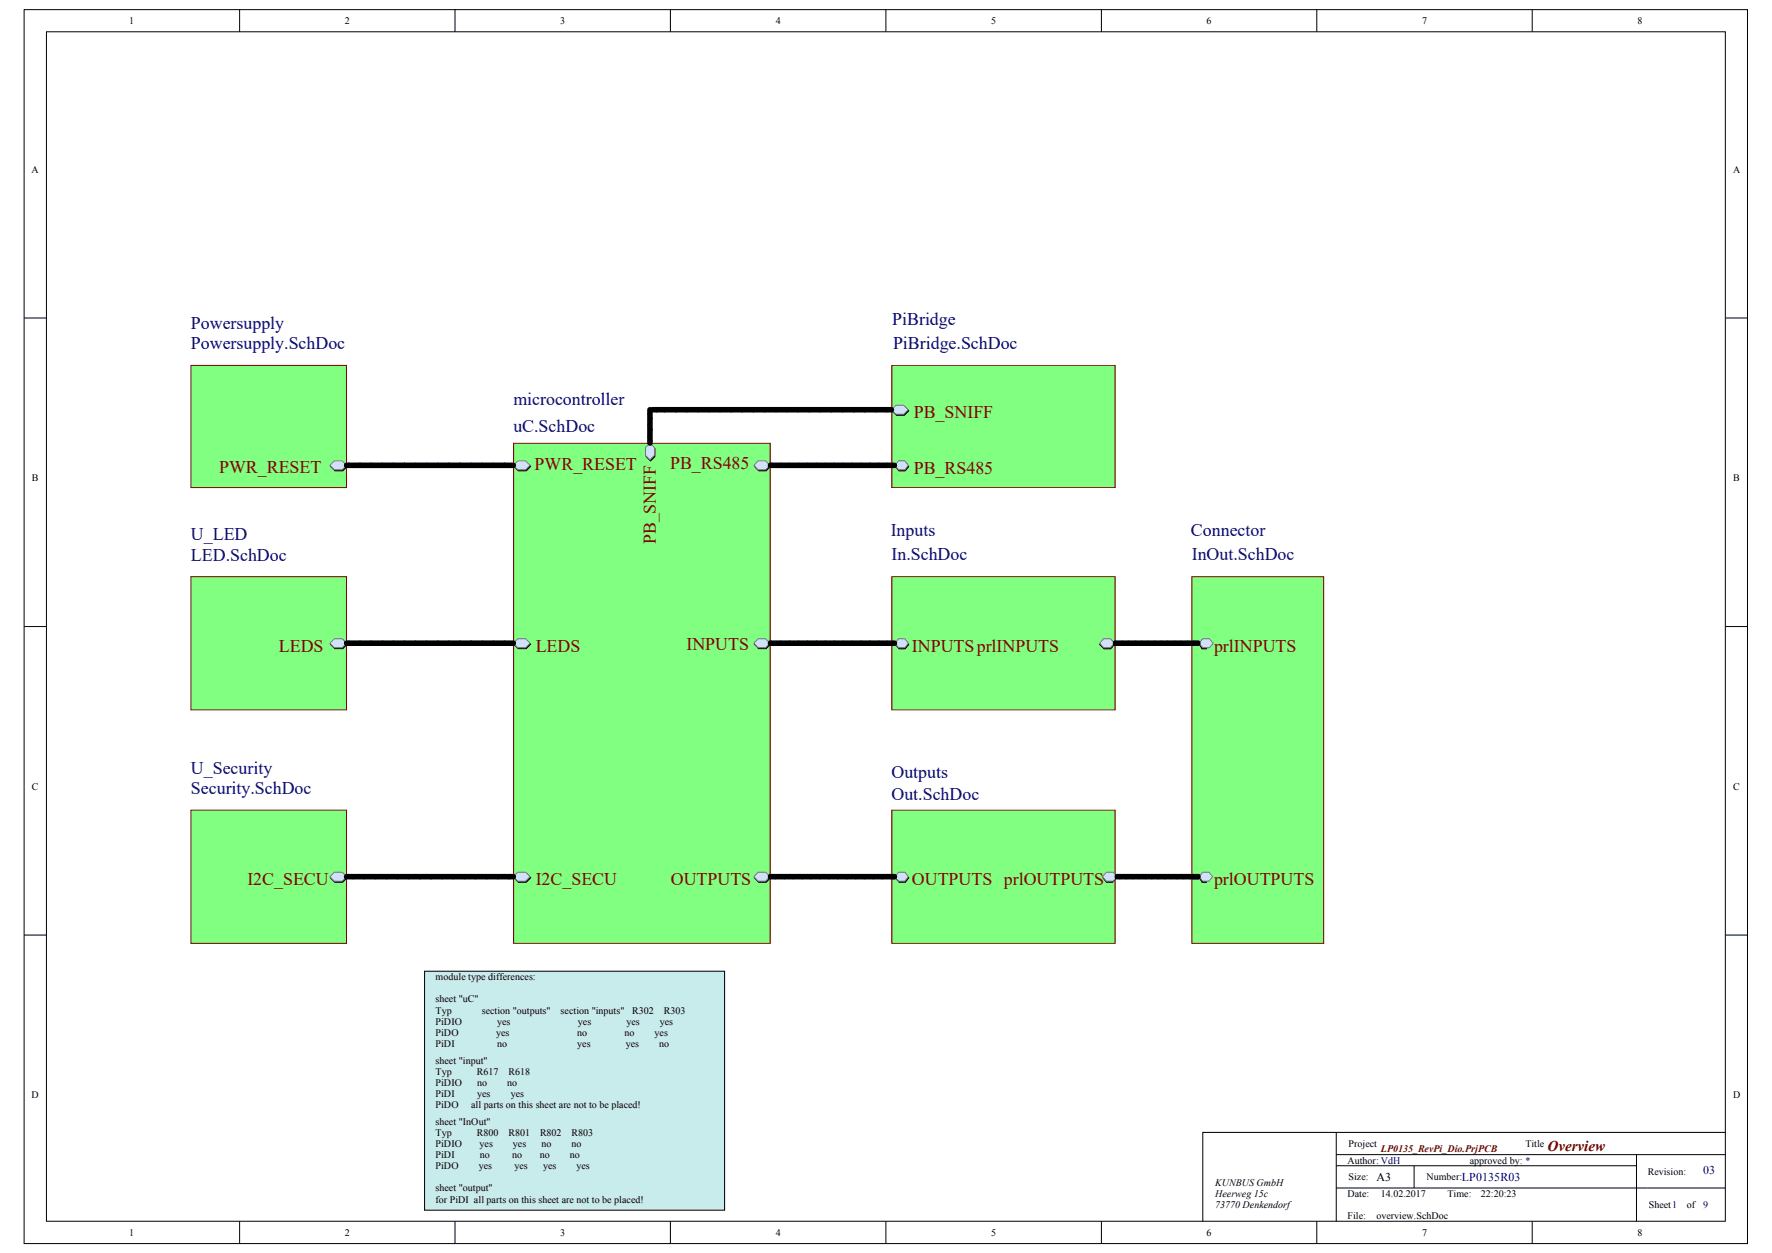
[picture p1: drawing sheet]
<svg xmlns="http://www.w3.org/2000/svg" width="420mm" height="297mm" viewBox="0 0 420 297" stroke-linecap="round" stroke-linejoin="round" font-family="sans-serif">
<g fill="none" stroke="#000" stroke-width=".24">
<path d="M5.7 2.3h408.5v292.5h-408.5zM11 7.5h397.9v282h-397.9zM56.8 2.3v5.2M107.8 2.3v5.2M158.9 2.3v5.2M210 2.3v5.2M261.1 2.3v5.2M312.1 2.3v5.2M363.2 2.3v5.2M5.7 75.4h5.3M409 75.4h5.2M5.7 148.5h5.3"/>
<path d="M409 148.5h5.2M5.7 221.6h5.3M409 221.6h5.2M316.7 268.4v21.1M316.7 273.7h92.3M316.7 276.3h71.2M335.2 276.3v5.3M387.9 273.7v15.8M409 268.4h-123.9v21.1M56.8 289.5v5.3M107.8 289.5v5.3M158.9 289.5v5.3"/>
<path d="M210 289.5v5.3M261.1 289.5v5.3M312.1 289.5v5.3M316.7 281.6h92.3M363.2 289.5v5.3"/>
</g>
<path d="M45.3 86.7h36.8v28.9h-36.8z" fill="#80ff80"/>
<path d="M45.3 86.6h36.8v29h-36.8z" fill="none" stroke="#800000" stroke-width=".24"/>
<path d="M78.3 110.6l1.1-1.1h1.8l1.1 1.1-1.1 1h-1.8z" fill-rule="evenodd" fill="#000" stroke="#000" stroke-width=".24"/>
<path d="M79.2 109.2h1.9l1 1.1-1 1.1h-1.9l-1-1.1z" fill-rule="evenodd" fill="#d5e4ff" stroke="#71809b" stroke-width=".24"/>
<path d="M121.8 105.1h60.8v118.5h-60.8z" fill="#80ff80"/>
<path d="M121.7 105.1h60.9v118.5h-60.9z" fill="none" stroke="#800000" stroke-width=".24"/>
<path d="M121.8 110.6l1.1-1.1h1.8l1.1 1.1-1.1 1h-1.8z" fill-rule="evenodd" fill="#000" stroke="#000" stroke-width=".24"/>
<path d="M121.7 110.3l1-1.1h1.9l1 1.1-1 1.1h-1.9z" fill-rule="evenodd" fill="#d5e4ff" stroke="#71809b" stroke-width=".24"/>
<path d="M121.8 152.7l1.1-1h1.8l1.1 1-1.1 1.1h-1.8z" fill-rule="evenodd" fill="#000" stroke="#000" stroke-width=".24"/>
<path d="M121.7 152.5l1-1.1h1.9l1 1.1-1 1h-1.9z" fill-rule="evenodd" fill="#d5e4ff" stroke="#71809b" stroke-width=".24"/>
<path d="M179.8 151.7h1.8l1 1-1 1.1h-1.8l-1-1.1z" fill-rule="evenodd" fill="#000" stroke="#000" stroke-width=".24"/>
<path d="M179.7 151.4h1.8l1 1.1-1 1h-1.8l-1-1z" fill-rule="evenodd" fill="#d5e4ff" stroke="#71809b" stroke-width=".24"/>
<path d="M179.8 207h1.8l1 1.1-1 1h-1.8l-1-1z" fill-rule="evenodd" fill="#000" stroke="#000" stroke-width=".24"/>
<path d="M179.7 206.7h1.8l1 1.1-1 1.1h-1.8l-1-1.1z" fill-rule="evenodd" fill="#d5e4ff" stroke="#71809b" stroke-width=".24"/>
<path d="M179.8 109.5h1.8l1 1.1-1 1h-1.8l-1-1z" fill-rule="evenodd" fill="#000" stroke="#000" stroke-width=".24"/>
<path d="M179.7 109.2h1.8l1 1.1-1 1.1h-1.8l-1-1.1z" fill-rule="evenodd" fill="#d5e4ff" stroke="#71809b" stroke-width=".24"/>
<path d="M154.2 105.3l1 1v1.9l-1 1-1.1-1v-1.9z" fill-rule="evenodd" fill="#000" stroke="#000" stroke-width=".24"/>
<path d="M154.1 105l1 1.1v1.8l-1 1.1-1.1-1.1v-1.8z" fill-rule="evenodd" fill="#d5e4ff" stroke="#71809b" stroke-width=".24"/>
<path d="M121.8 208.1l1.1-1.1h1.8l1.1 1.1-1.1 1h-1.8z" fill-rule="evenodd" fill="#000" stroke="#000" stroke-width=".24"/>
<path d="M121.7 207.8l1-1.1h1.9l1 1.1-1 1.1h-1.9z" fill-rule="evenodd" fill="#d5e4ff" stroke="#71809b" stroke-width=".24"/>
<path d="M282.5 136.7h31.3v86.9h-31.3z" fill="#80ff80"/>
<path d="M282.5 136.7h31.2v86.9h-31.2z" fill="none" stroke="#800000" stroke-width=".24"/>
<path d="M284.9 151.7h1.1l.6 1-.6 1.1h-1.1l-.6-1.1z" fill-rule="evenodd" fill="#000" stroke="#000" stroke-width=".24"/>
<path d="M285.1 151.4h1.5l.9 1.1-.9 1h-1.5l-.9-1z" fill-rule="evenodd" fill="#d5e4ff" stroke="#71809b" stroke-width=".24"/>
<path d="M284.9 207h1.1l.6 1.1-.6 1h-1.1l-.6-1z" fill-rule="evenodd" fill="#000" stroke="#000" stroke-width=".24"/>
<path d="M285.1 206.7h1.5l.8 1.1-.8 1.1h-1.5l-.9-1.1z" fill-rule="evenodd" fill="#d5e4ff" stroke="#71809b" stroke-width=".24"/>
<path d="M211.4 86.7h52.8v28.9h-52.8z" fill="#80ff80"/>
<path d="M211.4 86.6h52.9v29h-52.9z" fill="none" stroke="#800000" stroke-width=".24"/>
<path d="M213.1 109.5h1.5l.8 1.1-.8 1h-1.5l-.9-1z" fill-rule="evenodd" fill="#000" stroke="#000" stroke-width=".24"/>
<path d="M213 109.2h1.5l.8 1.1-.8 1.1h-1.5l-.9-1.1z" fill-rule="evenodd" fill="#d5e4ff" stroke="#71809b" stroke-width=".24"/>
<path d="M211.4 97.4l1.1-1.1h1.8l1.1 1.1-1.1 1h-1.8z" fill-rule="evenodd" fill="#000" stroke="#000" stroke-width=".24"/>
<path d="M211.3 97.1l1-1h1.9l1 1-1 1.1h-1.9z" fill-rule="evenodd" fill="#d5e4ff" stroke="#71809b" stroke-width=".24"/>
<path d="M211.4 136.7h52.8v31.6h-52.8z" fill="#80ff80"/>
<path d="M211.4 136.7h52.9v31.6h-52.9z" fill="none" stroke="#800000" stroke-width=".24"/>
<path d="M213.1 151.7h1.5l.8 1-.8 1.1h-1.5l-.9-1.1z" fill-rule="evenodd" fill="#000" stroke="#000" stroke-width=".24"/>
<path d="M213 151.4h1.5l.8 1.1-.8 1h-1.5l-.9-1z" fill-rule="evenodd" fill="#d5e4ff" stroke="#71809b" stroke-width=".24"/>
<path d="M261.6 151.7h1.6l1 1-1 1.1h-1.6l-1-1.1z" fill-rule="evenodd" fill="#000" stroke="#000" stroke-width=".24"/>
<path d="M261.6 151.4h1.6l.9 1.1-.9 1h-1.6l-.9-1z" fill-rule="evenodd" fill="#d5e4ff" stroke="#71809b" stroke-width=".24"/>
<path d="M211.4 192.1h52.8v31.5h-52.8z" fill="#80ff80"/>
<path d="M211.4 192h52.9v31.6h-52.9z" fill="none" stroke="#800000" stroke-width=".24"/>
<path d="M213.1 207h1.5l.8 1.1-.8 1h-1.5l-.9-1z" fill-rule="evenodd" fill="#000" stroke="#000" stroke-width=".24"/>
<path d="M213 206.7h1.5l.8 1.1-.8 1.1h-1.5l-.9-1.1z" fill-rule="evenodd" fill="#d5e4ff" stroke="#71809b" stroke-width=".24"/>
<path d="M262.3 207h1.5l.8 1.1-.8 1h-1.5l-.9-1z" fill-rule="evenodd" fill="#000" stroke="#000" stroke-width=".24"/>
<path d="M262.2 206.7h1.6l1 1.1-1 1.1h-1.6l-.9-1.1z" fill-rule="evenodd" fill="#d5e4ff" stroke="#71809b" stroke-width=".24"/>
<path d="M45.3 136.7h36.8v31.6h-36.8z" fill="#80ff80"/>
<path d="M45.3 136.7h36.8v31.6h-36.8z" fill="none" stroke="#800000" stroke-width=".24"/>
<path d="M78.3 152.7l1.1-1h1.8l1.1 1-1.1 1.1h-1.8z" fill-rule="evenodd" fill="#000" stroke="#000" stroke-width=".24"/>
<path d="M79.2 151.4h1.9l1 1.1-1 1h-1.9l-1-1z" fill-rule="evenodd" fill="#d5e4ff" stroke="#71809b" stroke-width=".24"/>
<path d="M154.1 97.1v7.9M154.7 97.1h56.6M82.1 110.3h39.6M82.1 152.5h39.6" fill="none" stroke="#000" stroke-width="1.3"/>
<g fill="none" stroke="#000" stroke-width=".4">
<path d="M153.6 98.2l.9 1M154.6 96.6l1 1M156.5 96.6l1 1M159.1 96.6l1.1 1M161.7 96.6l1.1 1M164.4 96.6l1 1M167 96.6l1.1 1M169.7 96.6l1 1M172.3 96.6l1 1M174.9 96.6l1.1 1M177.6 96.6l1 1M180.2 96.6l1 1"/>
<path d="M182.8 96.6l1.1 1M185.5 96.6l1 1M188.1 96.6l1.1 1M190.7 96.6l1.1 1M193.4 96.6l1 1M196 96.6l1.1 1M198.6 96.6l1.1 1M201.3 96.6l1 1M203.9 96.6l1.1 1M206.5 96.6l1.1 1M209.2 96.6l1 1M82.7 109.8l1 .9"/>
<path d="M85.3 109.8l1.1 .9M87.9 109.8l1.1 .9M90.6 109.8l1 .9M93.2 109.8l1.1 .9M95.9 109.8l1 .9M98.5 109.8l1 .9M101.1 109.8l1.1 .9M103.8 109.8l1 .9M106.4 109.8l1 .9M109 109.8l1.1 .9M111.7 109.8l1 .9M114.3 109.8l1.1 .9"/>
<path d="M116.9 109.8l1.1 .9M119.6 109.8l1 .9M153.6 103.4l.9 1.1M153.6 100.8l.9 1.1M82.7 152l1 .9M85.3 152l1.1 .9M87.9 152l1.1 .9M90.6 152l1 .9M93.2 152l1.1 .9M95.9 152l1 .9M98.5 152l1 .9M101.1 152l1.1 .9"/>
<path d="M103.8 152l1 .9M106.4 152l1 .9M109 152l1.1 .9M111.7 152l1 .9M114.3 152l1.1 .9M116.9 152l1.1 .9M119.6 152l1 .9"/>
</g>
<path d="M154.1 97.1v7.9M154.4 97.1h56.9M82.1 110.3h39.6M82.1 152.5h39.6" fill="none" stroke="#000" stroke-width=".26"/>
<path d="M182.5 110.3h29.6M182.5 152.5h29.6M182.5 207.8h29.6" fill="none" stroke="#000" stroke-width="1.2"/>
<g fill="none" stroke="#000" stroke-width=".35">
<path d="M182.9 109.8l.9 .9M185 109.8l.9 .9M187.1 109.8l.9 .9M189.3 109.8l.8 .9M191.4 109.8l.8 .9M193.5 109.8l.8 .9M195.6 109.8l.9 .9M197.7 109.8l.9 .9M199.8 109.8l.9 .9M202 109.8l.8 .9M204.1 109.8l.8 .9M206.2 109.8l.8 .9"/>
<path d="M208.3 109.8l.9 .9M210.4 109.8l.9 .9M182.9 152l.9 .9M185 152l.9 .9M187.1 152l.9 .9M189.3 152l.8 .9M191.4 152l.8 .9M193.5 152l.8 .9M195.6 152l.9 .9M197.7 152l.9 .9M199.8 152l.9 .9M202 152l.8 .9"/>
<path d="M204.1 152l.8 .9M206.2 152l.8 .9M208.3 152l.9 .9M210.4 152l.9 .9M182.9 207.3l.9 1M185 207.3l.9 1M187.1 207.3l.9 1M189.3 207.3l.8 1M191.4 207.3l.8 1M193.5 207.3l.8 1M195.6 207.3l.9 1M197.7 207.3l.9 1"/>
<path d="M199.8 207.3l.9 1M202 207.3l.8 1M204.1 207.3l.8 1M206.2 207.3l.8 1M208.3 207.3l.9 1M210.4 207.3l.9 1"/>
</g>
<path d="M182.5 110.3h29.6M182.5 152.5h29.6M264.1 152.5h20.1M182.5 207.8h29.6M264.5 207.8h19.7" fill="none" stroke="#000" stroke-width=".24"/>
<path d="M264.1 152.5h20.1M264.5 207.8h19.7" fill="none" stroke="#000" stroke-width="1"/>
<g fill="none" stroke="#000" stroke-width=".3">
<path d="M264.4 152l.7 .9M266 152l.6 .9M267.5 152l.6 .9M269.1 152l.6 .9M270.6 152l.6 .9M272.2 152l.6 .9M273.7 152l.6 .9M275.2 152l.7 .9M276.8 152l.6 .9M278.3 152l.6 .9M279.9 152l.6 .9M281.4 152l.6 .9"/>
<path d="M282.9 152l.7 .9M264.8 207.3l.6 1M266.4 207.3l.6 1M267.9 207.3l.6 1M269.4 207.3l.6 1M270.9 207.3l.6 1M272.4 207.3l.6 1M273.9 207.3l.6 1M275.4 207.3l.6 1M277 207.3l.6 1M278.5 207.3l.6 1M280 207.3l.6 1"/>
<path d="M281.5 207.3l.6 1M283 207.3l.6 1"/>
</g>
<path d="M45.3 192.1h36.8v31.5h-36.8z" fill="#80ff80"/>
<path d="M45.3 192h36.8v31.6h-36.8z" fill="none" stroke="#800000" stroke-width=".24"/>
<path d="M78.3 208.1l1.1-1.1h1.8l1.1 1.1-1.1 1h-1.8z" fill-rule="evenodd" fill="#000" stroke="#000" stroke-width=".24"/>
<path d="M79.2 206.7h1.9l1 1.1-1 1.1h-1.9l-1-1.1z" fill-rule="evenodd" fill="#d5e4ff" stroke="#71809b" stroke-width=".24"/>
<path d="M82.1 207.8h39.6" fill="none" stroke="#000" stroke-width="1.3"/>
<g fill="none" stroke="#000" stroke-width=".4">
<path d="M82.7 207.3l1 1M85.3 207.3l1.1 1M87.9 207.3l1.1 1M90.6 207.3l1 1M93.2 207.3l1.1 1M95.9 207.3l1 1M98.5 207.3l1 1M101.1 207.3l1.1 1M103.8 207.3l1 1M106.4 207.3l1 1M109 207.3l1.1 1M111.7 207.3l1 1"/>
<path d="M114.3 207.3l1.1 1M116.9 207.3l1.1 1M119.6 207.3l1 1"/>
</g>
<path d="M82.1 207.8h39.6" fill="none" stroke="#000" stroke-width=".26"/>
<path d="M100.7 230.3h71v56.6h-71z" fill="#c8ebeb"/>
<path d="M100.6 230.2h71.1v56.7h-71.1z" fill="none" stroke="#000" stroke-width=".24"/>
<g font-size="4.2" fill="#000080">
<text x="45.3" y="78">Powersupply</text>
<text x="211.5" y="77">PiBridge</text>
<text x="45.3" y="82.8">Powersupply.SchDoc</text>
<text x="211.7" y="82.8">PiBridge.SchDoc</text>
<text x="121.7" y="95.9">microcontroller</text>
<text x="121.7" y="102.5">uC.SchDoc</text>
<text x="45.3" y="128.1">U_LED</text>
<text x="211.1" y="126.9">Inputs</text>
<text x="282.3" y="126.9">Connector</text>
<text x="45.3" y="132.9">LED.SchDoc</text>
<text x="211.3" y="132.7">In.SchDoc</text>
<text x="282.5" y="132.7">InOut.SchDoc</text>
<text x="45.3" y="183.4">U_Security</text>
<text x="211.3" y="184.3">Outputs</text>
<text x="45.3" y="188.2">Security.SchDoc</text>
<text x="211.3" y="189.5">Out.SchDoc</text>
</g>
<g font-size="4.2" fill="#800000">
<text x="216.6" y="99.1">PB_SNIFF</text>
<text x="51.9" y="112.1">PWR_RESET</text>
<text x="126.7" y="111.3">PWR_RESET</text>
<text x="158.8" y="111.3">PB_RS485</text>
<text x="216.6" y="112.3">PB_RS485</text>
<text x="155.4" y="129" transform="rotate(-90 155.4 129)">PB_SNIFF</text>
<text x="66.1" y="154.5">LEDS</text>
<text x="127" y="154.5">LEDS</text>
<text x="162.7" y="154.1">INPUTS</text>
<text x="216.1" y="154.5">INPUTSprlINPUTS</text>
<text x="287.8" y="154.5">prlINPUTS</text>
<text x="58.6" y="209.8">I2C_SECU</text>
<text x="127" y="209.8">I2C_SECU</text>
<text x="159" y="209.9">OUTPUTS</text>
<text x="216.1" y="209.8">OUTPUTS prlOUTPUTS</text>
<text x="287.8" y="209.8">prlOUTPUTS</text>
</g>
<text font-size="3.6" fill="#800000" x="366.8" y="272.9">Overview</text>
<text font-size="2.8" x="326.2" y="279.9">A3</text>
<g font-size="2.8" fill="#000080">
<text x="346.5" y="279.9">LP0135R03</text>
<text x="403.7" y="278.3">03</text>
</g>
<g font-size="2.4">
<text x="30.7" y="5.7">1</text>
<text x="81.7" y="5.7">2</text>
<text x="132.8" y="5.7">3</text>
<text x="183.9" y="5.7">4</text>
<text x="234.9" y="5.7">5</text>
<text x="286" y="5.7">6</text>
<text x="337.1" y="5.7">7</text>
<text x="388.1" y="5.7">8</text>
<text x="7.5" y="40.9">A</text>
<text x="410.8" y="40.9">A</text>
<text x="7.6" y="114">B</text>
<text x="410.8" y="114">B</text>
<text x="7.6" y="187.2">C</text>
<text x="410.8" y="187.2">C</text>
<text x="103.3" y="232.3">module type differences:</text>
<text x="103.3" y="237.6">sheet &quot;uC&quot;</text>
<text x="103.3" y="240.2">Typ</text>
<text x="103.3" y="242.9">PiDIO</text>
<text x="103.3" y="245.5">PiDO</text>
<text x="114.2" y="240.2">section &quot;outputs&quot;</text>
<text x="117.6" y="245.5">yes</text>
<text x="117.8" y="242.9">yes</text>
<text x="132.9" y="240.2">section &quot;inputs&quot;</text>
<text x="136.8" y="245.5">no</text>
<text x="137" y="242.9">yes</text>
<text x="148" y="245.5">no</text>
<text x="148.5" y="242.9">yes</text>
<text x="149.8" y="240.2">R302</text>
<text x="155.2" y="245.5">yes</text>
<text x="156.4" y="242.9">yes</text>
<text x="157.3" y="240.2">R303</text>
<text x="103.3" y="248.1">PiDI</text>
<text x="117.9" y="248.1">no</text>
<text x="136.8" y="248.1">yes</text>
<text x="148.3" y="248.1">yes</text>
<text x="156.2" y="248.1">no</text>
<text x="103.3" y="254.7">Typ</text>
<text x="103.3" y="257.3">PiDIO</text>
<text x="103.3" y="252.1">sheet &quot;input&quot;</text>
<text x="113" y="254.7">R617</text>
<text x="113.1" y="257.3">no</text>
<text x="120.2" y="257.3">no</text>
<text x="120.5" y="254.7">R618</text>
<text x="7.5" y="260.3">D</text>
<text x="103.3" y="262.6">PiDO</text>
<text x="103.3" y="260">PiDI</text>
<text x="111.7" y="262.6">all parts on this sheet are not to be placed!</text>
<text x="113.1" y="260">yes</text>
<text x="121" y="260">yes</text>
<text x="410.8" y="260.3">D</text>
<text x="103.3" y="266.6">sheet &quot;InOut&quot;</text>
<text x="103.3" y="269.2">Typ</text>
<text x="113" y="269.2">R800</text>
<text x="120.5" y="269.2">R801</text>
<text x="128" y="269.2">R802</text>
<text x="135.5" y="269.2">R803</text>
<text x="103.3" y="271.9">PiDIO</text>
<text x="103.3" y="274.5">PiDI</text>
<text x="113.7" y="271.9">yes</text>
<text x="113.7" y="274.5">no</text>
<text x="121.4" y="274.5">no</text>
<text x="121.6" y="271.9">yes</text>
<text x="127.9" y="274.5">no</text>
<text x="128.3" y="271.9">no</text>
<text x="135" y="274.5">no</text>
<text x="135.4" y="271.9">no</text>
<text x="319.4" y="275.8">Author: VdH</text>
<text x="319.6" y="271.9">Project</text>
<text x="348.4" y="275.8">approved by: *</text>
<text x="361.6" y="271.9">Title</text>
<text x="103.3" y="277.1">PiDO</text>
<text x="113.5" y="277.1">yes</text>
<text x="122" y="277.1">yes</text>
<text x="128.7" y="277.1">yes</text>
<text x="136.6" y="277.1">yes</text>
<text x="288" y="281.1">KUNBUS GmbH</text>
<text x="319.6" y="279.7">Size:</text>
<text x="338.1" y="279.7">Number:</text>
<text x="390.6" y="278.4">Revision:</text>
<text x="103.3" y="282.4">sheet &quot;output&quot;</text>
<text x="103.3" y="285">for PiDI all parts on this sheet are not to be placed!</text>
<text x="288" y="286.3">73770 Denkendorf</text>
<text x="319.4" y="283.7">Date:</text>
<text x="327.3" y="283.7">14.02.2017</text>
<text x="343.1" y="283.7">Time:</text>
<text x="351" y="283.7">22:20:23</text>
<text x="390.8" y="286.3">Sheet1</text>
<text x="399.8" y="286.3">of</text>
<text x="30.7" y="292.9">1</text>
<text x="81.7" y="292.9">2</text>
<text x="132.8" y="292.9">3</text>
<text x="183.9" y="292.9">4</text>
<text x="234.9" y="292.9">5</text>
<text x="286" y="292.9">6</text>
<text x="319.4" y="289">File:</text>
<text x="326.2" y="289">overview.SchDoc</text>
<text x="337.1" y="292.9">7</text>
<text x="388.1" y="292.9">8</text>
</g>
<text font-size="2.4" fill="#800000" x="327.3" y="273.2">LP0135_RevPi_Dio.PrjPCB</text>
<text font-size="2.4" fill="#080d02" x="288" y="283.7">Heerweg 15c</text>
<text font-size="2.4" fill="#000080" x="403.7" y="286.3">9</text>
</svg>
